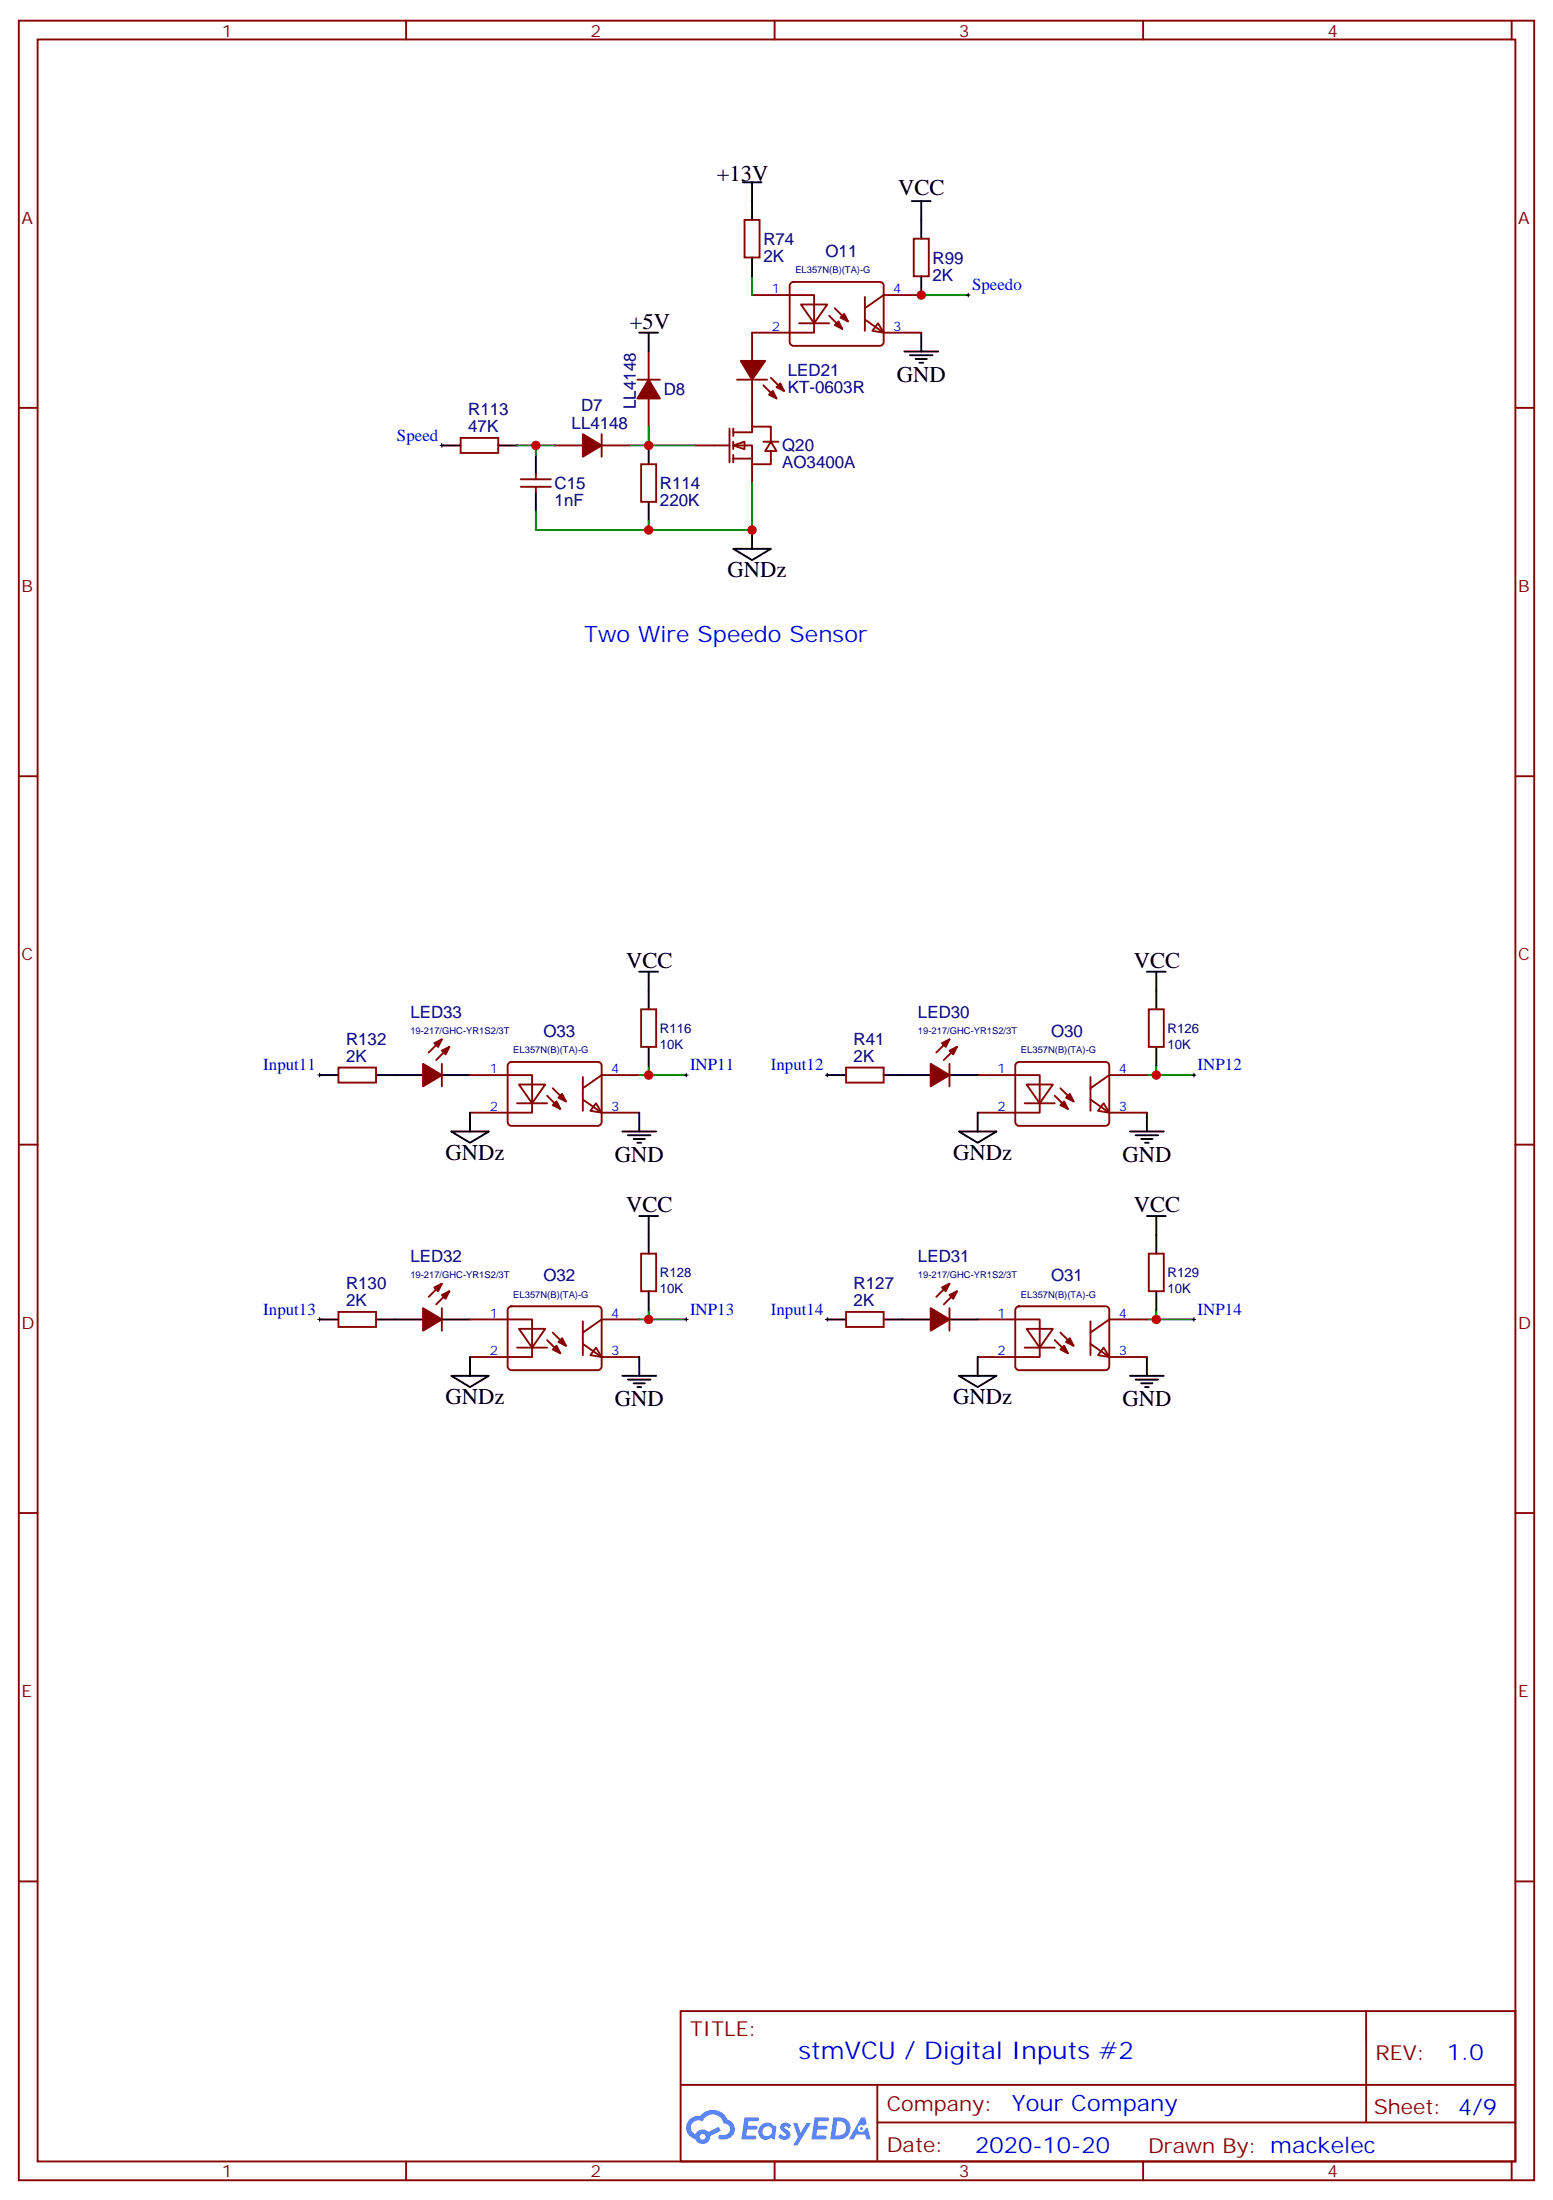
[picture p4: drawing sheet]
<svg xmlns="http://www.w3.org/2000/svg" width="291mm" height="413mm" viewBox="0 0 291 413" stroke-linecap="round" stroke-linejoin="round" font-family="sans-serif">
<g fill="none" stroke="#870000" stroke-width=".35">
<path d="M3.5 3.9h284.4v405.3h-284.4zM7.1 7.4h277.2v398.3h-277.2zM76.2 3.9v3.5M145.3 3.9v3.5M214.5 3.9v3.5M283.6 3.9v3.5M3.5 76.6h3.6M284.3 76.6h3.6M3.5 145.7h3.6M284.3 145.7h3.6M3.5 214.8h3.6M284.3 214.8h3.6"/>
<path d="M3.5 284h3.6M284.3 284h3.6M3.5 353.1h3.6M284.3 353.1h3.6M127.7 377.5h156.6v28.2h-156.6zM256.3 377.5v20.9M127.7 391.3h156.5M164.6 398.4h119.6M164.6 391.3v14.1M76.2 405.7v3.5M145.3 405.7v3.5M214.5 405.7v3.5"/>
<path d="M283.6 405.7v3.5"/>
</g>
<g fill="#5487ff">
<path d="M146.7 398.6a1.22 1.22 0 0 1 1.7 .3l-.4 .6a.47 .47 0 0 0-.3-.4 .47 .47 0 0 0-.5 .2v.1a1.55 1.55 0 0 1 1.1 1.5 1.34 1.34 0 0 1-2.3 .2l.5-.6a.6 .6 0 0 0 .5 .4 .6 .6 0 0 0 .5-.2l-.1-.2a1.25 1.25 0 0 1-.9-1.7z"/>
<path d="M139.7 397.4h1.5a1.22 1.22 0 0 1 1.2 .2 .37 .37 0 0 1-.3 .5h-1.7l-.1 .9h1.5a.37 .37 0 0 1 .3 .4 .37 .37 0 0 1-.3 .3h-1.6l-.2 1.1h.8a1.15 1.15 0 0 1 1.1 .2 .36 .36 0 0 1-.3 .6h-2.5z"/>
<path d="M152.8 397.4h1.6a1.23 1.23 0 0 1 1.1 .2 .37 .37 0 0 1-.3 .5h-1.6l-.2 .9h1.6a.37 .37 0 0 1 .3 .4 .37 .37 0 0 1-.4 .3h-1.6l-.1 1.1h.7a1.15 1.15 0 0 1 1.1 .2 .36 .36 0 0 1-.3 .6h-2.4z"/>
<path d="M161.6 397.4h.7l.3 1.3-.6 .3a.69 .69 0 0 0-1 .3 .69 .69 0 0 0 .4 .9 .69 .69 0 0 0 .9-.6l.5-.3 .6 2.2h-.8l-.2-.8h-1.8l-.5 .8h-.8z"/>
<path d="M148.8 398.5h.8l.6 1.8 1.1-1.8h.9l-2.6 4.2h-.8l.9-1.6z"/>
<path d="M156.4 397.4l-.6 4.2h1.3a2.11 2.11 0 0 0 2.5-2.2 2.11 2.11 0 0 0-2.5-2zM157.1 398.1a1.39 1.39 0 0 1 1.7 1.5 1.39 1.39 0 0 1-1.8 1.2h-.3z"/>
<path d="M142.7 399a1.47 1.47 0 0 0-.1 2.1 1.47 1.47 0 0 0 2.1 .1l.7 .4 .3-2.3-.2-.3h-.4a1.49 1.49 0 0 0-2.4 0zM143.4 399.4a.91 .91 0 0 1 1.4 .4 .91 .91 0 0 1-.9 1.2 .87 .87 0 0 1-.8-.6 .87 .87 0 0 1 .3-1z"/>
<path d="M129.4 397.8a2.18 2.18 0 0 0 1.1 3.7 1.44 1.44 0 0 0 1.6 .9 1.44 1.44 0 0 0 1.2-1.5l2-1-.5-.7-1.9 1a1.47 1.47 0 0 0-2.4 .4 1.39 1.39 0 0 1-.7-1.9 1.39 1.39 0 0 1 2-.5 2.08 2.08 0 0 1 2.2-1.3 2.08 2.08 0 0 1 1.8 1.7 1.07 1.07 0 0 1 1.2 1 1.07 1.07 0 0 1-1 1.1h-.7a.43 .43 0 0 0-.5 .4 .43 .43 0 0 0 .4 .5 2.02 2.02 0 0 0 2.3-.9 2.02 2.02 0 0 0-.2-2.4l-.8-.5a2.98 2.98 0 0 0-5.1-.7l-1.1 .1zM131.3 401.1a.55 .55 0 0 1 1.1 0 .55 .55 0 0 1-1.1 0z"/>
<circle cx="161.6" cy="399.5" r=".26"/>
</g>
<g fill="none" stroke="#000" stroke-width=".35">
<path d="M169.7 66h6.3M170.7 66.7h4.3M171.8 67.4h2.1M172.5 68.1h.7M172.9 62.4v3.6M119.9 182.4h3.6M121.7 182.4v3.5M215.2 182.4h3.5M217 182.4v3.5M60 201.8h3.5M70.6 201.8h8.8M82.9 201.8h5.3"/>
<path d="M116.8 212.4h6.3M117.8 213.1h4.3M118.9 213.8h2.1M119.6 214.5h.7M119.9 208.8v3.6M155.2 201.8h3.5M165.8 201.8h8.8M178.2 201.8h5.2M212 212.4h6.4M213.1 213.1h4.2M214.1 213.8h2.2M214.8 214.5h.7"/>
<path d="M215.2 208.8v3.6M119.9 228.2h3.6M121.7 228.2v3.6M215.2 228.2h3.5M217 228.2v3.6M60 247.6h3.5M70.6 247.6h8.8M82.9 247.6h5.3M116.8 258.2h6.3M117.8 258.9h4.3M118.9 259.6h2.1M119.9 254.7v3.5"/>
<path d="M155.2 247.6h3.5M165.8 247.6h8.8M178.2 247.6h5.2M212 258.2h6.4M213.1 258.9h4.2M214.1 259.6h2.2M215.2 254.7v3.5M119.6 260.3h.7M214.8 260.3h.7"/>
</g>
<g fill="none" stroke="#870000" stroke-width=".35">
<path d="M141.1 55.4h11.7v7h-11.7M148.4 53.1l.5-.2h16.2a.71 .71 0 0 1 .7 .7v10.6a.76 .76 0 0 1-.7 .7h-16.2a.76 .76 0 0 1-.7-.7v-10.6zM150.3 57.1h4.9l-2.4 3.6zM155.6 59.3l2.4 2.4M156.6 57.9l2.5 2.4M162.3 60l3.5 2.4h7.1M162.3 55.7v6.4M172.9 55.4h-7.1l-3.5 2.5M119.6 71.3h4.2M121.7 66v5.3M121.7 74.8v5.3M149.9 60.7h5.7"/>
<path d="M164.7 60.7l1.1 1.7-2.1-.3zM104.1 83.6h5.3M112.9 81.5v4.2M112.9 83.6h5.3M82.9 195.1l-2.5 2.5M82.9 199.7v4.2M84.3 196.5l-2.5 2.5M95.5 199.5l.5-.2h16.2a.71 .71 0 0 1 .7 .7v10.6a.76 .76 0 0 1-.7 .7h-16.2a.76 .76 0 0 1-.8-.7v-10.6zM178.2 199.7v4.2M178.2 195.1l-2.5 2.5M179.6 196.5l-2.5 2.5M190.7 199.5l.5-.2h16.2a.71 .71 0 0 1 .7 .7v10.6a.76 .76 0 0 1-.7 .7h-16.2a.76 .76 0 0 1-.7-.7v-10.6z"/>
<path d="M63.5 200.4h7.1v2.8h-7.1zM88.2 201.8h11.6v7h-11.6M97 207.1h5.7M97.4 203.6h4.9l-2.5 3.5zM102.7 205.7l2.4 2.4M103.7 204.3l2.5 2.4M109.4 206.4l3.5 2.4h7M109.4 202.1v6.4M111.8 207.1l1.1 1.7-2.1-.3zM119.9 201.8h-7l-3.5 2.5M158.7 200.4h7.1v2.8h-7.1zM183.4 201.8h11.7v7h-11.7"/>
<path d="M192.3 207.1h5.6M192.6 203.6h5l-2.5 3.5zM197.9 205.7l2.5 2.4M199 204.3l2.4 2.4M204.6 206.4l3.5 2.4h7.1M204.6 202.1v6.4M207.1 207.1l1 1.7-2.1-.3zM215.2 201.8h-7.1l-3.5 2.5M63.5 246.2h7.1v2.9h-7.1zM82.9 245.5v4.3M82.9 240.9l-2.5 2.5M84.3 242.4l-2.5 2.4"/>
<path d="M88.2 247.6h11.6v7.1h-11.6M95.5 245.4l.5-.2h16.2a.71 .71 0 0 1 .7 .7v10.6a.76 .76 0 0 1-.7 .7h-16.2a.76 .76 0 0 1-.8-.7v-10.6zM97 252.9h5.7M97.4 249.4h4.9l-2.5 3.5zM102.7 251.5l2.4 2.5M103.7 250.1l2.5 2.5M109.4 248v6.4M109.4 252.2l3.5 2.5h7M111.8 252.9l1.1 1.8-2.1-.3zM119.9 247.6h-7l-3.5 2.5M158.7 246.2h7.1v2.9h-7.1zM178.2 240.9l-2.5 2.5"/>
<path d="M178.2 245.5v4.3M179.6 242.4l-2.5 2.4M183.4 247.6h11.7v7.1h-11.7M190.7 245.4l.5-.2h16.2a.71 .71 0 0 1 .7 .7v10.6a.76 .76 0 0 1-.7 .7h-16.2a.76 .76 0 0 1-.7-.7v-10.6zM192.3 252.9h5.6M192.6 249.4h5l-2.5 3.5zM197.9 251.5l2.5 2.5M199 250.1l2.4 2.5M204.6 252.2l3.5 2.5h7.1M204.6 248v6.4M207.1 252.9l1 1.8-2.1-.3zM215.2 247.6h-7.1l-3.5 2.5"/>
</g>
<g fill="#870000" stroke="#870000" stroke-width=".35">
<path d="M79.4 199.7l3.5 2.1-3.5 2.1z"/>
<path d="M82.9 197.2l1.4-.7-.7 1.4z"/>
<path d="M81.5 195.8l1.4-.7-.7 1.4z"/>
<path d="M103.7 207.4l.7-.7 .7 1.4z"/>
<path d="M104.8 206l.7-.7 .7 1.4z"/>
<path d="M79.4 245.5l3.5 2.1-3.5 2.2z"/>
<path d="M82.9 243.1l1.4-.7-.7 1.4z"/>
<path d="M81.5 241.7l1.4-.8-.7 1.5z"/>
<path d="M103.7 253.3l.7-.7 .7 1.4z"/>
<path d="M104.8 251.9l.7-.7 .7 1.4z"/>
<path d="M199 253.3l.7-.7 .7 1.4z"/>
<path d="M200 251.9l.7-.7 .7 1.4z"/>
<path d="M174.6 245.5l3.6 2.1-3.6 2.2z"/>
<path d="M178.2 243.1l1.4-.7-.7 1.4z"/>
<path d="M176.7 241.7l1.5-.8-.8 1.5z"/>
<path d="M199 207.4l.7-.7 .7 1.4z"/>
<path d="M200.7 205.3l.7 1.4-1.4-.7z"/>
<path d="M174.6 199.7l3.6 2.1-3.6 2.1z"/>
<path d="M178.2 197.2l1.4-.7-.7 1.4z"/>
<path d="M176.7 195.8l1.5-.7-.8 1.4z"/>
<path d="M156.6 61l.7-.7 .7 1.4z"/>
<path d="M158.4 58.9l.7 1.4-1.4-.7z"/>
<path d="M121.7 71.3l2.1 3.5h-4.2z"/>
<path d="M109.4 81.5l3.5 2.1-3.5 2.1z"/>
</g>
<path d="M172.9 55.4h8.8M119.9 201.8h8.9M121.7 200v1.8M215.2 201.8h8.8M217 200v1.8M119.9 247.6h8.9M121.7 245.9v1.7M215.2 247.6h8.8M217 245.9v1.7" fill="none" stroke="#008700" stroke-width=".35"/>
<path d="M128.4 201.8h.7M128.8 201.4v.7M223.7 201.8h.7M224 201.4v.7M128.4 247.6h.7M128.8 247.3v.7M223.7 247.6h.7M224 247.3v.7" fill="none" stroke="#000" stroke-width=".19"/>
<g fill="#fff" stroke="#870000" stroke-width=".35">
<path d="M137.6 83.6l2.1-.7v1.4z"/>
<path d="M144.6 82.9l1.1 1.8h-2.1z"/>
</g>
<g fill="none" stroke="#870000" stroke-width=".35">
<path d="M139.7 41.3h2.8v7h-2.8zM171.4 44.8h2.9v7.1h-2.9zM138.3 71.3h5.6M141.1 62.4v5.3M141.1 71.3v8.8M143.2 72.3l2.5 2.5M144.6 70.9l2.5 2.5M86.4 82.2h7.1v2.8h-7.1zM97.7 91.4h5.7M97.7 90h5.7M100.5 88.9v1.1M100.5 91.4v1"/>
<path d="M120.3 87.1h2.8v7.1h-2.8zM130.5 83.6h6.4M136.9 80.4v6.4M137.6 81.1h3.5v-1h3.5v2.8M137.6 83.6h3.5v3.5h3.5v-2.4M137.6 86.1h3.5M137.6 80.4v1.4M137.6 82.9v1.4M137.6 85.4v1.4M141.1 87.1v3.6M143.2 82.9h2.8M120.3 189.4h2.8v7.1h-2.8z"/>
<path d="M215.5 189.4h2.9v7.1h-2.9zM120.3 235.3h2.8v7.1h-2.8zM215.5 235.3h2.9v7.1h-2.9z"/>
</g>
<g fill="none" stroke="#000" stroke-width=".35">
<path d="M139.3 34.2h3.6M141.1 34.2v7.1M171.1 37.7h3.5M172.9 37.7v7.1M141.1 48.3v3.6M172.9 51.9v3.5M119.9 62.4h3.6M121.7 62.4v3.6M82.9 83.6h3.5M93.5 83.6h3.5M100.5 85.4v3.5M100.5 92.4v3.6"/>
<path d="M121.7 83.6v3.5M121.7 94.2v3.5M141.1 99.5v3.5M137.6 103h7l-3.5 2.1zM121.7 185.9v3.5M121.7 196.5v3.5M217 185.9v3.5M217 196.5v3.5M84.7 212.4h7l-3.5 2.1zM88.2 208.8v3.6M179.9 212.4h7.1l-3.6 2.1zM183.4 208.8v3.6"/>
<path d="M121.7 231.8v3.5M217 231.8v3.5M84.7 258.2h7l-3.5 2.1zM88.2 254.7v3.5M121.7 242.4v3.5M179.9 258.2h7.1l-3.6 2.1zM183.4 254.7v3.5M217 242.4v3.5"/>
</g>
<path d="M141.1 51.9v3.5M97 83.6h7.1M100.5 83.6v1.8M118.2 83.6h12.3M121.7 80.1v3.5M121.7 97.7v1.8M141.1 90.7v8.8h-40.6v-3.5" fill="none" stroke="#008700" stroke-width=".35"/>
<path d="M181.3 55.4h.7M181.7 55v.7M82.5 83.6h.8M82.9 83.3v.7M59.6 201.8h.7M60 201.4v.7M154.9 201.8h.7M155.2 201.4v.7M59.6 247.6h.7M60 247.3v.7M154.9 247.6h.7M155.2 247.3v.7" fill="none" stroke="#000" stroke-width=".19"/>
<g fill="#870000" stroke="#870000" stroke-width=".35">
<path d="M145 73.4l.7 1.4-1.4-.7z"/>
<path d="M145.7 72.7l.7-.7 .7 1.4z"/>
<path d="M139 67.7h4.6l-2.5 3.6z"/>
</g>
<g fill="#c00">
<circle cx="121.7" cy="201.8" r=".88"/>
<circle cx="121.7" cy="247.6" r=".88"/>
<circle cx="217" cy="247.6" r=".88"/>
<circle cx="217" cy="201.8" r=".88"/>
<circle cx="172.9" cy="55.4" r=".88"/>
<circle cx="121.7" cy="83.6" r=".88"/>
<circle cx="100.5" cy="83.6" r=".88"/>
<circle cx="141.1" cy="99.5" r=".88"/>
<circle cx="121.7" cy="99.5" r=".88"/>
</g>
<text font-size="4.6" fill="#00f" x="149.8" y="386.5">stmVCU / Digital Inputs #2</text>
<g font-size="4.2">
<text x="134.5" y="33.9">+13V</text>
<text x="168.5" y="36.6">VCC</text>
<text x="118.2" y="61.7">+5V</text>
<text x="168.3" y="71.6">GND</text>
<text x="136.5" y="108.3">GNDz</text>
<text x="117.5" y="181.7">VCC</text>
<text x="212.7" y="181.7">VCC</text>
<text x="83.6" y="217.7">GNDz</text>
<text x="115.4" y="218">GND</text>
<text x="178.9" y="217.7">GNDz</text>
<text x="210.6" y="218">GND</text>
<text x="117.5" y="227.5">VCC</text>
<text x="212.7" y="227.5">VCC</text>
<text x="83.6" y="263.5">GNDz</text>
<text x="115.4" y="263.9">GND</text>
<text x="178.9" y="263.5">GNDz</text>
<text x="210.6" y="263.9">GND</text>
</g>
<g font-size="4.2" fill="#00f">
<text x="109.6" y="120.5">Two Wire Speedo Sensor</text>
<text x="271.5" y="386.7">1.0</text>
<text x="189.9" y="396.3">Your Company</text>
<text x="183" y="404.1">2020-10-20</text>
</g>
<g font-size="3.9" fill="#800">
<text x="129.5" y="382.1">TITLE:</text>
<text x="258.1" y="386.7">REV:</text>
<text x="166.4" y="396.3">Company:</text>
<text x="257.7" y="396.9">Sheet: 4/9</text>
<text x="166.4" y="403.9">Date:</text>
<text x="215.4" y="404">Drawn By: mackelec</text>
</g>
<g font-size="3.2" fill="#800">
<text x="41.6" y="6.9">1</text>
<text x="110.8" y="6.9">2</text>
<text x="179.9" y="6.9">3</text>
<text x="249.1" y="6.9">4</text>
<text x="4.1" y="42">A</text>
<text x="284.9" y="42">A</text>
<text x="4.1" y="111.1">B</text>
<text x="284.9" y="111.1">B</text>
<text x="4.1" y="180.3">C</text>
<text x="284.9" y="180.3">C</text>
<text x="4.1" y="249.4">D</text>
<text x="284.9" y="249.4">D</text>
<text x="4.1" y="318.6">E</text>
<text x="284.9" y="318.6">E</text>
<text x="41.6" y="408.7">1</text>
<text x="110.8" y="408.7">2</text>
<text x="179.9" y="408.7">3</text>
<text x="249.1" y="408.7">4</text>
</g>
<g font-size="3.2" fill="#000080">
<text x="143.2" y="45.9">R74</text>
<text x="143.2" y="49.1">2K</text>
<text x="154.9" y="48.2">O11</text>
<text x="175" y="52.7">2K</text>
<text x="175" y="49.5">R99</text>
<text x="147.8" y="70.6">LED21</text>
<text x="87.9" y="78">R113</text>
<text x="109" y="77.2">D7</text>
<text x="119.3" y="76.8" transform="rotate(-90 119.3 76.8)">LL4148</text>
<text x="124.5" y="74.2">D8</text>
<text x="147.8" y="73.8">KT-0603R</text>
<text x="87.9" y="81.1">47K</text>
<text x="107.3" y="80.4">LL4148</text>
<text x="146.8" y="87.8">AO3400A</text>
<text x="146.8" y="84.7">Q20</text>
<text x="104.1" y="94.9">1nF</text>
<text x="104.1" y="91.7">C15</text>
<text x="123.8" y="95">220K</text>
<text x="123.8" y="91.8">R114</text>
<text x="77" y="191.1">LED33</text>
<text x="172.2" y="191.1">LED30</text>
<text x="64.9" y="196.1">R132</text>
<text x="102" y="194.6">O33</text>
<text x="160.2" y="196.1">R41</text>
<text x="197.2" y="194.6">O30</text>
<text x="64.9" y="199.3">2K</text>
<text x="160.2" y="199.3">2K</text>
<text x="77" y="236.9">LED32</text>
<text x="172.2" y="236.9">LED31</text>
<text x="64.9" y="245.2">2K</text>
<text x="64.9" y="242">R130</text>
<text x="102" y="240.4">O32</text>
<text x="160.2" y="245.2">2K</text>
<text x="160.2" y="242">R127</text>
<text x="197.2" y="240.4">O31</text>
</g>
<g font-size="3.2" fill="#00f">
<text x="182.4" y="54.5">Speedo</text>
<text x="74.5" y="82.7">Speed</text>
<text x="49.4" y="200.9">Input11</text>
<text x="129.5" y="200.9">INP11</text>
<text x="144.6" y="200.9">Input12</text>
<text x="224.7" y="200.9">INP12</text>
<text x="49.4" y="246.8">Input13</text>
<text x="129.5" y="246.8">INP13</text>
<text x="144.6" y="246.8">Input14</text>
<text x="224.7" y="246.8">INP14</text>
</g>
<g font-size="2.5" fill="#00f">
<text x="144.8" y="55">1</text>
<text x="167.6" y="55">4</text>
<text x="144.8" y="62.1">2</text>
<text x="167.6" y="62.1">3</text>
<text x="91.9" y="201.4">1</text>
<text x="114.7" y="201.4">4</text>
<text x="187.2" y="201.4">1</text>
<text x="209.9" y="201.4">4</text>
<text x="91.9" y="208.5">2</text>
<text x="114.7" y="208.5">3</text>
<text x="187.2" y="208.5">2</text>
<text x="209.9" y="208.5">3</text>
<text x="91.9" y="247.3">1</text>
<text x="114.7" y="247.3">4</text>
<text x="187.2" y="247.3">1</text>
<text x="209.9" y="247.3">4</text>
<text x="91.9" y="254.4">2</text>
<text x="114.7" y="254.4">3</text>
<text x="187.2" y="254.4">2</text>
<text x="209.9" y="254.4">3</text>
</g>
<g font-size="2.5" fill="#000080">
<text x="123.8" y="196.8">10K</text>
<text x="123.8" y="193.8">R116</text>
<text x="219.1" y="196.8">10K</text>
<text x="219.1" y="193.8">R126</text>
<text x="123.8" y="239.7">R128</text>
<text x="219.1" y="239.7">R129</text>
<text x="123.8" y="242.7">10K</text>
<text x="219.1" y="242.7">10K</text>
</g>
<g font-size="1.8" fill="#000080">
<text x="149.2" y="51.3">EL357N(B)(TA)-G</text>
<text x="77" y="194">19-217/GHC-YR1S2/3T</text>
<text x="96.3" y="197.7">EL357N(B)(TA)-G</text>
<text x="172.2" y="194">19-217/GHC-YR1S2/3T</text>
<text x="191.6" y="197.7">EL357N(B)(TA)-G</text>
<text x="77" y="239.9">19-217/GHC-YR1S2/3T</text>
<text x="172.2" y="239.9">19-217/GHC-YR1S2/3T</text>
<text x="96.3" y="243.5">EL357N(B)(TA)-G</text>
<text x="191.6" y="243.5">EL357N(B)(TA)-G</text>
</g>
</svg>
